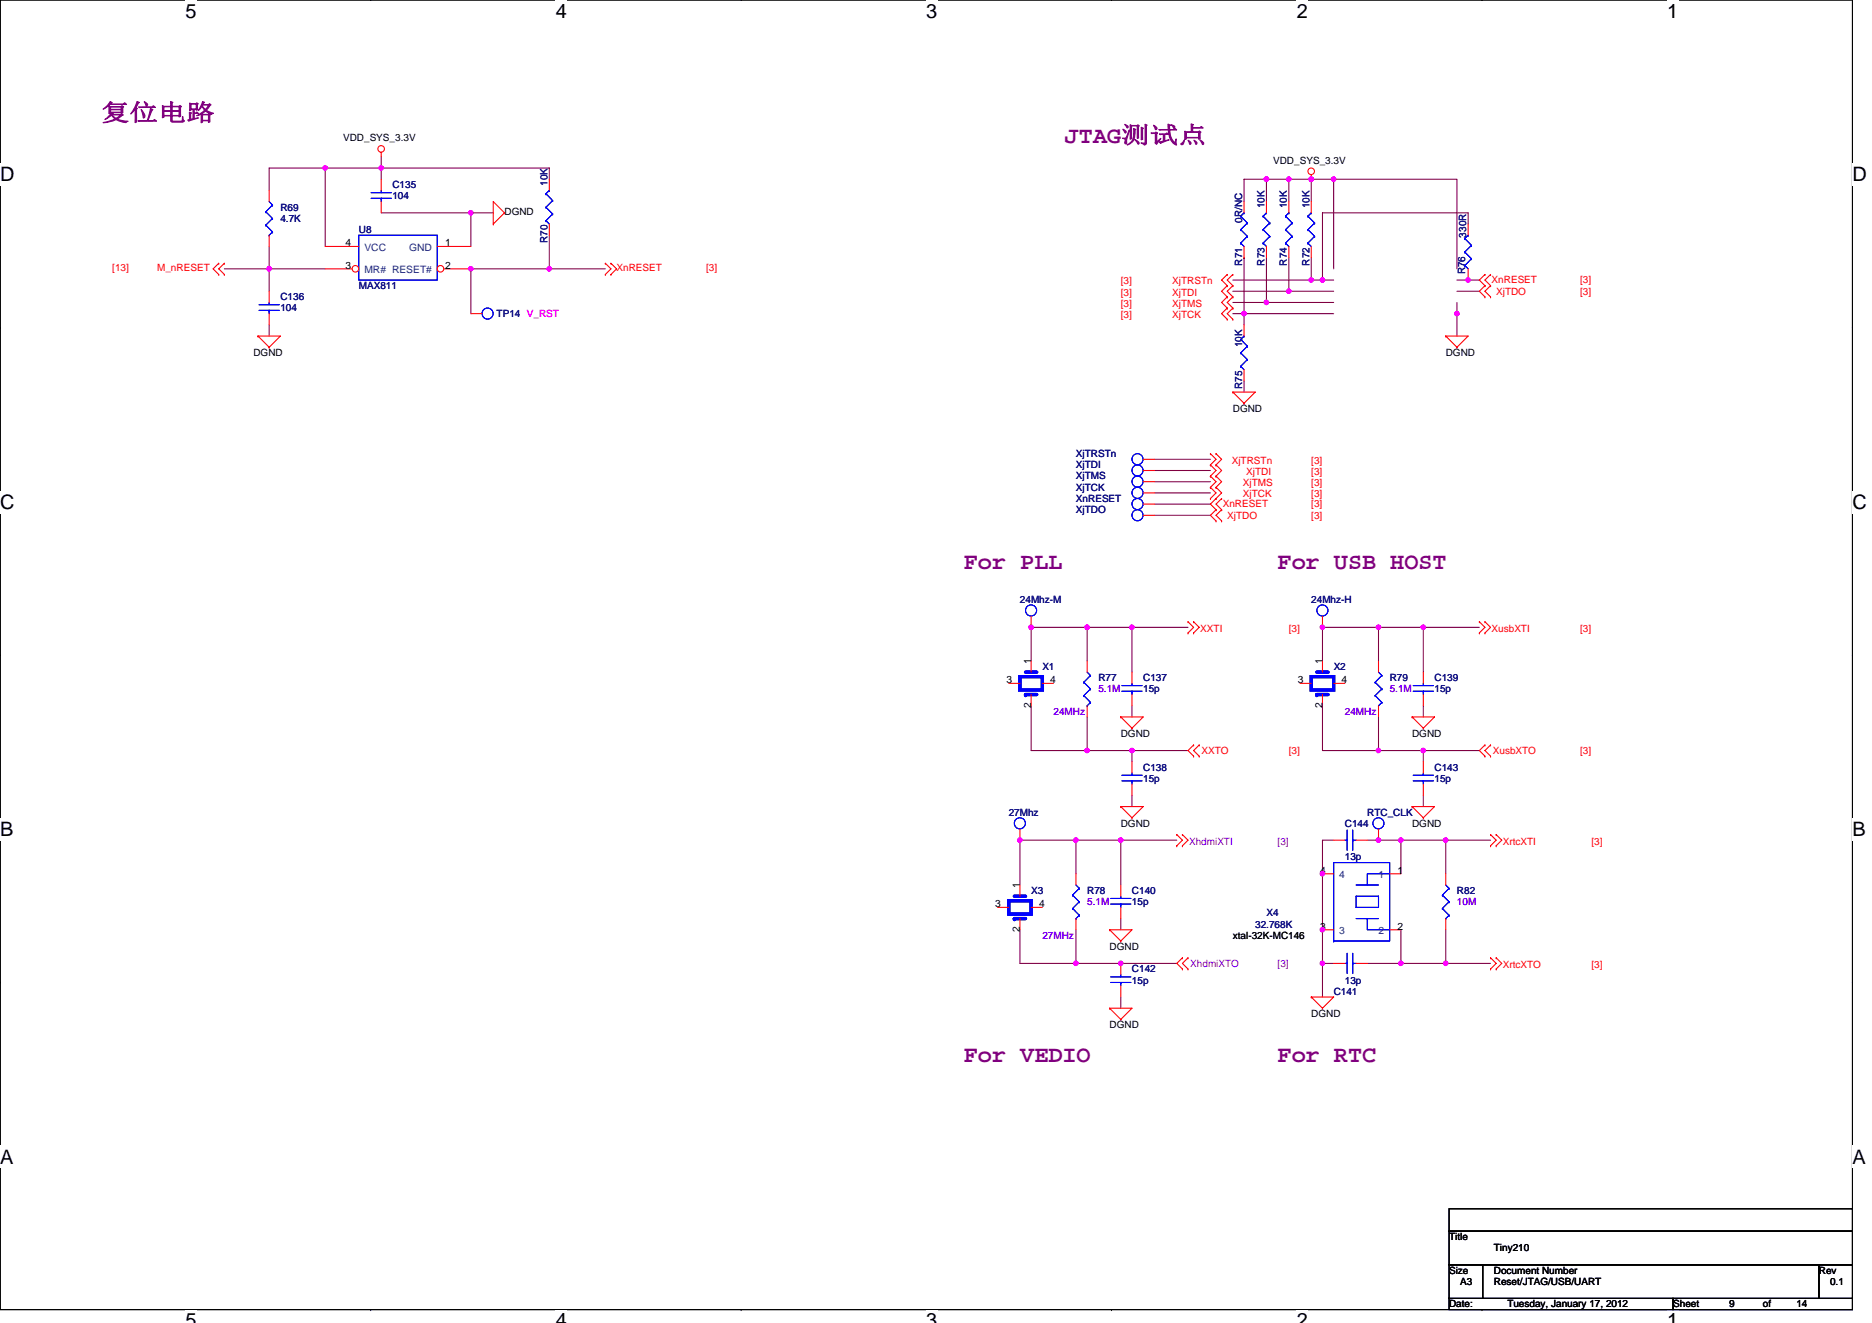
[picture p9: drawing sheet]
<svg xmlns="http://www.w3.org/2000/svg" width="297mm" height="210mm" viewBox="0 0 297 210" stroke-linecap="round" stroke-linejoin="round" font-family="sans-serif">
<path d="M0 0h293.9v207.9h-293.9z" fill="none" stroke="#000" stroke-width=".17"/>
<g fill="#fff">
<path d="M29.4 0h1.8v3.5h-1.8z"/>
<path d="M29.4 207.9h1.8v2h-1.8z"/>
</g>
<path d="M58.8 0h.1M58.8 207.9h.1" fill="none" stroke="#000" stroke-width=".17"/>
<g fill="#fff">
<path d="M88.2 0h1.8v3.5h-1.8z"/>
<path d="M88.2 207.9h1.8v2h-1.8z"/>
</g>
<path d="M117.6 0h.1M117.6 207.9h.1" fill="none" stroke="#000" stroke-width=".17"/>
<g fill="#fff">
<path d="M147 0h1.7v3.5h-1.7z"/>
<path d="M147 207.9h1.7v2h-1.7z"/>
</g>
<path d="M176.4 0h.1M176.4 207.9h.1" fill="none" stroke="#000" stroke-width=".17"/>
<g fill="#fff">
<path d="M205.8 0h1.7v3.5h-1.7z"/>
<path d="M205.8 207.9h1.7v2h-1.7z"/>
</g>
<path d="M235.2 0h.1M235.2 207.9h.1" fill="none" stroke="#000" stroke-width=".17"/>
<g fill="#fff">
<path d="M264.5 0h1.8v3.5h-1.8z"/>
<path d="M264.5 207.9h1.8v2h-1.8z"/>
<path d="M0 26h2.3v3.5h-2.3z"/>
<path d="M293.9 26h2.3v3.5h-2.3z"/>
<path d="M0 77.9h2.3v3.5h-2.3z"/>
<path d="M293.9 77.9h2.3v3.5h-2.3z"/>
</g>
<path d="M0 52h.1M293.9 52h.1" fill="none" stroke="#000" stroke-width=".17"/>
<g fill="#fff">
<path d="M0 129.9h2.1v3.5h-2.1z"/>
<path d="M293.9 129.9h2.1v3.5h-2.1z"/>
</g>
<path d="M0 103.9h.1M293.9 103.9h.1" fill="none" stroke="#000" stroke-width=".17"/>
<g fill="#fff">
<path d="M0 181.9h2.2v3.5h-2.2z"/>
<path d="M293.9 181.9h2.2v3.5h-2.2z"/>
</g>
<path d="M0 155.9h.1M293.9 155.9h.1M229.9 191.9h64v3.5h-64zM229.9 195.4h64v5.3h-64zM229.9 200.7h5.4v5.4h-5.4zM229.9 206.1h35.6v1.8h-35.6zM235.3 200.7h53.3v5.4h-53.3zM265.5 206.1h28.4v1.8h-28.4zM288.6 200.7h5.3v5.4h-5.3z" fill="none" stroke="#000" stroke-width=".17"/>
<g fill="none" stroke="#800040" stroke-width=".17">
<path d="M42.7 39.1v3.6M51.6 26.7h.1M51.6 26.7h-8.9v3.5M51.6 26.7v12.4M51.6 26.7h8.9M60.5 26.7v1.7M60.5 24.9v1.8M60.5 33.8h14.2M60.5 26.7h26.7v1.7M74.7 33.8h.1M74.7 33.8h3.6M74.7 33.8v5.3"/>
<path d="M87.2 37.3v5.4M201 28.4h-3.6v3.6M201 28.4h.1M201 28.4v3.6M201 28.4h10.6M204.5 28.4h.1M204.5 28.4v3.6M208.1 28.4h.1M208.1 28.4v3.6M211.6 28.4h19.6v14.3M211.6 28.4h.1M211.6 28.4v14.3"/>
<path d="M233 35.6v-1.8h-23.2v10.6M35.6 42.7h7.1M42.7 51.6v1.7M42.7 42.7h.1M42.7 42.7h8.9M42.7 42.7v3.5M87.2 42.7h8.9M87.2 42.7h.1M87.2 42.7h-12.5v7.1M195.6 46.2h8.9M195.6 48h5.4M195.6 49.8h1.8"/>
<path d="M195.6 44.4h12.5M197.4 40.9h.1M197.4 49.8v1.8M197.4 49.8h14.2M197.4 40.9v8.9M201 40.9v7.1M201 48h.1M201 48h10.6M204.5 40.9v5.3M204.5 46.2h.1M204.5 46.2h7.1M208.1 40.9v3.5"/>
<path d="M208.1 44.4h.1M208.1 44.4h1.7M209.8 44.4h1.8M231.2 48v1.8M231.2 46.2h3.5M231.2 44.4h1.8M231.2 49.8h.1M231.2 49.8v3.5M233 44.4h.1M233 44.4h1.7M183.2 72.9h8.9M183.2 74.7h8.9"/>
<path d="M183.2 76.5h8.9M183.2 78.2h8.9M197.4 60.5v1.7M163.6 99.6h.1M163.6 99.6v5.3M163.6 99.6h8.9M172.5 99.6h7.1M172.5 99.6h.1M172.5 99.6v5.3M179.6 99.6h.1M179.6 99.6v7.1M179.6 99.6h8.9"/>
<path d="M183.2 81.8h8.9M183.2 80h8.9M209.8 99.6h.1M209.8 99.6v5.3M209.8 99.6h8.9M218.7 99.6h7.1M218.7 99.6h.1M218.7 99.6v5.3M225.8 99.6v7.1M225.8 99.6h.1M225.8 99.6h8.9M163.6 112v7.1h8.9"/>
<path d="M172.5 113.8v5.3M172.5 119.1h.1M172.5 119.1h7.1M179.6 119.1v1.8M179.6 119.1h8.9M179.6 112v1.8M209.8 112v7.1h8.9M218.7 119.1h.1M218.7 113.8v5.3M218.7 119.1h7.1M225.8 119.1v1.8M225.8 119.1h8.9"/>
<path d="M225.8 112v1.8M161.8 133.3v7.2M161.8 133.3h.1M161.8 133.3h24.9M170.7 133.3h.1M170.7 133.3v5.4M177.8 133.3h.1M177.8 133.3v7.2M179.6 126.2v1.8M209.8 138.7h.1M209.8 138.7v19.5M211.6 133.3h-1.8v5.4"/>
<path d="M217 133.3h1.7M218.7 133.3h.1M218.7 133.3h3.6M222.3 133.3h7.1M222.3 133.3h.1M222.3 133.3v5.4M225.8 126.2v1.8M229.4 133.3h.1M229.4 133.3h7.1M229.4 133.3v5.4M161.8 147.6v5.3h8.9M170.7 152.9h16"/>
<path d="M170.7 147.6v5.3M170.7 152.9h.1M177.8 158.2v1.8M177.8 145.8v1.8M209.8 152.9h.1M209.8 147.6h.1M209.8 152.9h1.8M217 152.9h5.3M222.3 147.6v5.3M222.3 152.9h.1M222.3 152.9h7.1M229.4 147.6v5.3"/>
<path d="M229.4 152.9h7.1"/>
</g>
<g fill="#f0f" stroke="#f0f" stroke-width=".17">
<circle cx="74.7" cy="42.7" r=".35"/>
<circle cx="87.1" cy="42.7" r=".35"/>
<circle cx="51.6" cy="26.7" r=".35"/>
<circle cx="42.7" cy="42.7" r=".35"/>
<circle cx="60.5" cy="26.7" r=".35"/>
<circle cx="74.7" cy="33.8" r=".35"/>
<circle cx="200.9" cy="28.4" r=".35"/>
<circle cx="204.5" cy="28.4" r=".35"/>
<circle cx="208.1" cy="28.4" r=".35"/>
<circle cx="197.4" cy="49.8" r=".35"/>
<circle cx="232.9" cy="44.4" r=".35"/>
<circle cx="211.6" cy="28.4" r=".35"/>
<circle cx="231.2" cy="49.8" r=".35"/>
<circle cx="209.8" cy="44.4" r=".35"/>
<circle cx="208.1" cy="44.4" r=".35"/>
<circle cx="204.5" cy="46.2" r=".35"/>
<circle cx="200.9" cy="48" r=".35"/>
<circle cx="163.6" cy="99.6" r=".35"/>
<circle cx="172.5" cy="99.6" r=".35"/>
<circle cx="179.6" cy="119.1" r=".35"/>
<circle cx="172.5" cy="119.1" r=".35"/>
<circle cx="179.6" cy="99.6" r=".35"/>
<circle cx="209.8" cy="152.9" r=".35"/>
<circle cx="218.7" cy="133.3" r=".35"/>
<circle cx="209.8" cy="147.6" r=".35"/>
<circle cx="170.7" cy="133.3" r=".35"/>
<circle cx="177.8" cy="152.9" r=".35"/>
<circle cx="170.7" cy="152.9" r=".35"/>
<circle cx="177.8" cy="133.3" r=".35"/>
<circle cx="229.4" cy="152.9" r=".35"/>
<circle cx="222.3" cy="152.9" r=".35"/>
<circle cx="229.4" cy="133.3" r=".35"/>
<circle cx="161.8" cy="133.3" r=".35"/>
<circle cx="218.7" cy="99.6" r=".35"/>
<circle cx="209.8" cy="99.6" r=".35"/>
<circle cx="225.8" cy="99.6" r=".35"/>
<circle cx="225.8" cy="119.1" r=".35"/>
<circle cx="218.7" cy="119.1" r=".35"/>
<circle cx="222.3" cy="133.3" r=".35"/>
<circle cx="209.8" cy="138.7" r=".35"/>
</g>
<g fill="none" stroke="#f00" stroke-width=".17">
<path d="M51.6 39.1h5.3M60.5 24.2v.7M69.4 39.1h5.3M78.3 35.6h.1M80 33.8l-1.7-1.8v3.6M80 33.8h.1M80 33.8l-1.7 1.8M204.5 32v1.8M204.5 39.1v1.8M208.1 27.7v.7M208.1 32v1.8M208.1 39.1v1.8"/>
<path d="M34.7 43.6h.1M34.7 41.8h.1M34.7 41.8l-.9 .9 .9 .9M35.6 43.6h.1M35.6 41.8h.1M35.6 41.8l-.9 .9 .9 .9M40.9 53.3h3.6l-1.8 1.8M40.9 53.3h.1M40.9 53.3l1.8 1.8M42.7 55.1h.1M74.7 49.8h1.8M96.1 43.6h.1"/>
<path d="M96.1 41.8h.1M96.1 41.8l.8 .9-.8 .9M96.9 43.6h.1M96.9 41.8h.1M96.9 41.8l.9 .9-.9 .9M194.7 43.6h.1M194.7 45.3h.1M194.7 47.1h.1M194.7 48.9h.1M194.7 50.7h.1M194.7 43.6l-.9 .8 .9 .9M194.7 45.3l-.9 .9 .9 .9"/>
<path d="M194.7 47.1l-.9 .9 .9 .9M194.7 48.9l-.9 .9 .9 .9M195.6 43.6h.1M195.6 45.3h.1M195.6 47.1h.1M195.6 48.9h.1M195.6 50.7h.1M195.6 43.6l-.9 .8 .9 .9M195.6 45.3l-.9 .9 .9 .9M195.6 47.1l-.9 .9 .9 .9M195.6 48.9l-.9 .9 .9 .9M197.4 51.6v1.7"/>
<path d="M197.4 58.7v1.8M229.4 53.3h3.6l-1.8 1.8M229.4 53.3h.1M229.4 53.3l1.8 1.8M231.2 55.1h.1M235.6 45.3h.1M235.6 47.1h.1M235.6 43.6h.1M235.6 45.3l-.9 .9 .9 .9M235.6 43.6l-.9 .8 .9 .9M236.5 47.1h.1M236.5 45.3h.1"/>
<path d="M236.5 43.6h.1M236.5 45.3l-.9 .9 .9 .9M236.5 43.6l-.9 .8 .9 .9M181.4 74.7h1.8M192.1 72h.1M192.1 73.8h.1M192.1 75.6h.1M192.1 77.3h.1M192.1 79.1h.1M192.1 72l.9 .9-.9 .9M192.1 73.8l.9 .9-.9 .9M192.1 75.6l.9 .9-.9 .8"/>
<path d="M192.1 77.3l.9 .9-.9 .9M193 72h.1M193 73.8h.1M193 75.6h.1M193 77.3h.1M193 79.1h.1M193 72l.8 .9-.8 .9M193 73.8l.8 .9-.8 .9M193 75.6l.8 .9-.8 .8M193 77.3l.8 .9-1.7 1.8 .9 .9M193.8 79.1h.1M193.8 79.1l-.8 .9 .8 .9"/>
<path d="M195.6 62.2h3.6l-1.8 1.8M195.6 62.2h.1M195.6 62.2l1.8 1.8M197.4 64h.1M163.6 97.8v1.8M181.4 80h1.8M188.5 98.7h.1M188.5 98.7l.9 .9-.9 .9M189.4 98.7h.1M189.4 98.7l.9 .9-.9 .9M193 80.9h.1M193 82.7h.1"/>
<path d="M193 80.9l-.9 .9 .9 .9M193.8 82.7h.1M193.8 80.9h.1M193.8 80.9l-.8 .9 .8 .9M209.8 97.8v1.8M234.7 98.7h.1M234.7 98.7l.9 .9-.9 .9M235.6 98.7h.1M235.6 98.7l.9 .9-.9 .9M177.8 113.8h3.6l-1.8 1.8M177.8 113.8h.1M177.8 113.8l1.8 1.8"/>
<path d="M179.6 115.6h.1M188.5 100.5h.1M189.4 100.5h.1M189.4 118.2h.1M189.4 118.2l-.9 .9 .9 .9M190.3 118.2h.1M190.3 118.2l-.9 .9 .9 .9M206.3 108.5h1.8M209.8 104.9v1.8M209.8 110.2v1.8M211.6 108.5h1.8M224.1 113.8h3.5l-1.8 1.8"/>
<path d="M224.1 113.8h.1M224.1 113.8l1.7 1.8M225.8 115.6h.1M234.7 100.5h.1M235.6 118.2h.1M235.6 100.5h.1M235.6 118.2l-.9 .9 .9 .9M236.5 118.2h.1M236.5 118.2l-.9 .9 .9 .9M170.7 138.7v1.8M177.8 128h3.6l-1.8 1.8M177.8 128h.1"/>
<path d="M177.8 128l1.8 1.8M179.6 129.8h.1M179.6 120.9v1.8M179.6 124.5v1.7M186.7 132.5h.1M186.7 134.2h.1M186.7 132.5l.9 .8-.9 .9M187.6 132.5h.1M187.6 134.2h.1M187.6 132.5l.9 .8-.9 .9M189.4 120h.1M190.3 120h.1"/>
<path d="M211.6 133.3h1.8M215.2 133.3h1.8M218.7 131.6v1.7M224.1 128h3.5l-1.8 1.8M224.1 128h.1M224.1 128l1.7 1.8M225.8 129.8h.1M225.8 120.9v1.8M225.8 124.5v1.7M235.6 120h.1M236.5 120h.1M236.5 132.5h.1"/>
<path d="M236.5 134.2h.1M236.5 132.5l.9 .8-.9 .9M237.4 132.5h.1M237.4 134.2h.1M237.4 132.5l.9 .8-.9 .9M170.7 145.8v1.8M176.1 147.6h3.5l-1.8 1.8M176.1 147.6h.1M176.1 147.6l1.7 1.8M177.8 149.4h.1M187.6 152h.1M187.6 153.8h.1"/>
<path d="M187.6 152l-.9 .9 .9 .9M188.5 153.8h.1M188.5 152h.1M188.5 152l-.9 .9 .9 .9M208.1 158.2h3.5l-1.8 1.8M208.1 158.2h.1M208.1 158.2l1.7 1.8M211.6 152.9h1.8M215.2 152.9h1.8M236.5 152h.1M236.5 153.8h.1M236.5 152l.9 .9-.9 .9"/>
<path d="M237.4 152h.1M237.4 153.8h.1M237.4 152l.9 .9-.9 .9M176.1 160h3.5l-1.8 1.8M176.1 160h.1M176.1 160l1.7 1.8M177.8 161.8h.1M209.8 160h.1"/>
<circle cx="60.5" cy="23.6" r=".52"/>
<circle cx="208.1" cy="27.2" r=".52"/>
</g>
<g fill="none" stroke="#00f" stroke-width=".17">
<path d="M56.9 37.3h12.5v7.1h-12.5zM204 38.6h.1M204 36.4h.1M204 34.3h.1M204 38.6l.5 .5M204 36.4l1 1.1M204 34.3l1 1.1M204.5 33.8h.1M204.5 33.8l-.5 .5M205 37.5h.1M205 35.4h.1M205 37.5l-1 1.1"/>
<path d="M205 35.4l-1 1M207.5 38.6h.1M207.5 36.4h.1M207.5 34.3h.1M207.5 38.6l.6 .5M207.5 36.4l1.1 1.1M207.5 34.3l1.1 1.1M208.1 33.8h.1M208.1 33.8l-.6 .5M208.6 37.5h.1M208.6 35.4h.1M208.6 37.5l-1.1 1.1"/>
<path d="M208.6 35.4l-1.1 1M196.9 58.1h.1M196.9 56h.1M196.9 53.9h.1M196.9 58.1l.5 .6M196.9 56l1 1.1M196.9 53.9l1 1M197.4 53.3h.1M197.4 53.3l-.5 .6M197.9 57.1h.1M197.9 54.9h.1M197.9 57.1l-1 1"/>
<path d="M197.9 54.9l-1 1.1M178 123.9h3.2M178 123h3.2M179.6 122.7v.3M179.6 123.9h.1M179.6 123.9v.6M213.4 133.3h.4M213.8 131.7v3.3M214.6 131.7v3.3M214.6 133.3h.1M214.6 133.3h.6M224.2 123.9h3.3"/>
<path d="M224.2 123h3.3M225.8 122.7v.3M225.8 123.9h.1M225.8 123.9v.6M170.2 142.1h.1M170.2 144.2h.1M170.2 142.1l1.1 1M170.2 144.2l1.1 1.1M170.7 145.8h.1M170.7 140.5l.6 .5M171.3 141h.1M171.3 143.1h.1"/>
<path d="M171.3 145.3h.1M171.3 141l-1.1 1.1M171.3 143.1l-1.1 1.1M171.3 145.3l-.6 .5M213.4 152.9h.4M213.8 151.3v3.2M214.6 151.3v3.2M214.6 152.9h.1M214.6 152.9h.6"/>
<circle cx="77.4" cy="49.8" r=".88"/>
<circle cx="180.5" cy="80" r=".88"/>
<circle cx="180.5" cy="74.7" r=".88"/>
<circle cx="163.6" cy="96.9" r=".88"/>
<circle cx="209.8" cy="96.9" r=".88"/>
<circle cx="218.7" cy="130.7" r=".88"/>
</g>
<path d="M208.1 107.4h3.5v2.1h-3.5zM209 106.7h1.7M209 110.2h.1M209 110.2h1.7" fill="none" stroke="#00f" stroke-width=".53"/>
<circle cx="69.9" cy="42.7" r=".52" fill="#fff" stroke="#f00" stroke-width=".17"/>
<path d="M70.4 42.7h4.3" fill="none" stroke="#f00" stroke-width=".17"/>
<circle cx="56.4" cy="42.7" r=".52" fill="#fff" stroke="#f00" stroke-width=".17"/>
<g fill="none" stroke="#f00" stroke-width=".17">
<path d="M42.7 30.2v1.8M42.7 37.3v1.8M60.5 28.4v1.8M60.5 32v1.8M87.2 28.4v1.8M87.2 35.6v1.7M197.4 32v1.8M197.4 39.1v1.8M201 32v1.8M201 39.1v1.8M233 35.6v1.7M42.7 46.2v1.8"/>
<path d="M42.7 49.8v1.8M51.6 42.7h4.3M233 42.7v1.7M181.4 76.5h1.8M181.4 72.9h1.8M181.4 78.2h1.8M181.4 81.8h1.8M160.1 108.5h1.7M163.6 104.9v1.8M163.6 110.2v1.8M165.4 108.5h1.8M172.5 104.9v1.8"/>
<path d="M172.5 112v1.8M179.6 106.7v1.8M179.6 110.2v1.8M218.7 104.9v1.8M218.7 112v1.8M225.8 106.7v1.8M225.8 110.2v1.8M161.8 131.6v1.7M209.8 138.7h1.8M220.5 138.7h1.8M229.4 138.7v1.8M158.3 144h1.8"/>
<path d="M161.8 140.5v1.7M161.8 145.8v1.8M163.6 144h1.8M177.8 140.5v1.7M177.8 144v1.8M177.8 152.9v1.8M177.8 156.5v1.7M209.8 147.6h1.8M220.5 147.6h1.8M229.4 145.8v1.8"/>
</g>
<g fill="none" stroke="#00f" stroke-width=".17">
<path d="M42.2 33.6h.1M42.2 35.7h.1M42.2 33.6l1 1.1M42.2 35.7l1 1.1M42.7 37.3h.1M42.7 32l.5 .5M43.2 32.5h.1M43.2 34.7h.1M43.2 36.8h.1M43.2 32.5l-1 1.1M43.2 34.7l-1 1M43.2 36.8l-.5 .5"/>
<path d="M58.9 31.5h3.2M58.9 30.6h3.2M60.5 30.2v.4M60.5 31.5h.1M60.5 31.5v.5M86.6 35h.1M86.6 32.9h.1M86.6 30.8h.1M86.6 35l.6 .6M86.6 32.9l1.1 1.1M86.6 30.8l1.1 1M87.2 30.2h.1"/>
<path d="M87.2 30.2l-.6 .6M87.7 34h.1M87.7 31.8h.1M87.7 34l-1.1 1M87.7 31.8l-1.1 1.1M196.9 38.6h.1M196.9 36.4h.1M196.9 34.3h.1M196.9 38.6l.5 .5M196.9 36.4l1 1.1M196.9 34.3l1 1.1M197.4 33.8h.1"/>
<path d="M197.4 33.8l-.5 .5M197.9 37.5h.1M197.9 35.4h.1M197.9 37.5l-1 1.1M197.9 35.4l-1 1M200.4 38.6h.1M200.4 36.4h.1M200.4 34.3h.1M200.4 38.6l.6 .5M200.4 36.4l1.1 1.1M200.4 34.3l1.1 1.1M201 33.8h.1"/>
<path d="M201 33.8l-.6 .5M201.5 37.5h.1M201.5 35.4h.1M201.5 37.5l-1.1 1.1M201.5 35.4l-1.1 1M232.4 37.9h.1M232.4 37.9l1.1 1M233 37.3h.1M233 37.3l-.6 .6M233.5 38.9h.1M233.5 38.9l-1.1 1.1M41.1 49.3h3.2"/>
<path d="M41.1 48.4h3.2M42.7 48v.4M42.7 49.3h.1M42.7 49.3v.5M232.4 42.1h.1M232.4 40h.1M232.4 42.1l.6 .6M232.4 40l1.1 1.1M233.5 41.1h.1M233.5 41.1l-1.1 1M172 108.3h.1M172 110.4h.1"/>
<path d="M172 108.3l1 1M172 110.4l1 1.1M172.5 112h.1M172.5 106.7l.5 .5M173 107.2h.1M173 109.3h.1M173 111.5h.1M173 107.2l-1 1.1M173 109.3l-1 1.1M173 111.5l-.5 .5M178 109.7h3.2M178 108.8h3.2"/>
<path d="M179.6 108.5v.3M179.6 109.7h.1M179.6 109.7v.5M218.2 108.3h.1M218.2 110.4h.1M218.2 108.3l1.1 1M218.2 110.4l1.1 1.1M218.7 112h.1M218.7 106.7l.6 .5M219.3 107.2h.1M219.3 109.3h.1M219.3 111.5h.1"/>
<path d="M219.3 107.2l-1.1 1.1M219.3 109.3l-1.1 1.1M219.3 111.5l-.6 .5M224.2 109.7h3.3M224.2 108.8h3.3M225.8 108.5v.3M225.8 109.7h.1M225.8 109.7v.5M211.6 136.9h8.9v12.5h-8.9zM220.5 138.7h-3.5v1.8M176.2 155.9h3.2M176.2 155h3.2"/>
<path d="M176.2 143.5h3.2M176.2 142.6h3.2M177.8 154.7v.3M177.8 155.9h.1M177.8 142.2v.4M177.8 143.5h.1M177.8 143.5v.5M177.8 155.9v.6M211.6 149.4h.1M215.2 145.8h3.5M215.2 142.2h3.5v1.8h-3.5zM215.2 140.5h3.5"/>
<path d="M217 145.8v1.8h3.5M228.9 142.1h.1M228.9 144.2h.1M228.9 142.1l1 1M228.9 144.2l1 1.1M229.4 145.8h.1M229.4 140.5l.5 .5M229.9 141h.1M229.9 143.1h.1M229.9 145.3h.1M229.9 141l-1 1.1M229.9 143.1l-1 1.1"/>
<path d="M229.9 145.3l-.5 .5"/>
<circle cx="180.5" cy="72.9" r=".88"/>
<circle cx="180.5" cy="76.4" r=".88"/>
<circle cx="180.5" cy="78.2" r=".88"/>
<circle cx="180.5" cy="81.8" r=".88"/>
<circle cx="161.8" cy="130.7" r=".88"/>
</g>
<path d="M161.8 107.4h3.6v2.1h-3.6zM162.7 106.7h1.8M162.7 110.2h.1M162.7 110.2h1.8M160.1 143h3.5v2.1h-3.5zM160.9 142.2h1.8M160.9 145.8h.1M160.9 145.8h1.8" fill="none" stroke="#00f" stroke-width=".53"/>
<g fill="#f0f" stroke="#f0f" stroke-width=".17">
<circle cx="74.7" cy="42.7" r=".35"/>
<circle cx="87.1" cy="42.7" r=".35"/>
<circle cx="51.6" cy="26.7" r=".35"/>
<circle cx="42.7" cy="42.7" r=".35"/>
<circle cx="60.5" cy="26.7" r=".35"/>
<circle cx="74.7" cy="33.8" r=".35"/>
<circle cx="200.9" cy="28.4" r=".35"/>
<circle cx="204.5" cy="28.4" r=".35"/>
<circle cx="208.1" cy="28.4" r=".35"/>
<circle cx="197.4" cy="49.8" r=".35"/>
<circle cx="232.9" cy="44.4" r=".35"/>
<circle cx="211.6" cy="28.4" r=".35"/>
<circle cx="231.2" cy="49.8" r=".35"/>
<circle cx="209.8" cy="44.4" r=".35"/>
<circle cx="208.1" cy="44.4" r=".35"/>
<circle cx="204.5" cy="46.2" r=".35"/>
<circle cx="200.9" cy="48" r=".35"/>
<circle cx="163.6" cy="99.6" r=".35"/>
<circle cx="172.5" cy="99.6" r=".35"/>
<circle cx="179.6" cy="119.1" r=".35"/>
<circle cx="172.5" cy="119.1" r=".35"/>
<circle cx="179.6" cy="99.6" r=".35"/>
<circle cx="209.8" cy="152.9" r=".35"/>
<circle cx="218.7" cy="133.3" r=".35"/>
<circle cx="209.8" cy="147.6" r=".35"/>
<circle cx="170.7" cy="133.3" r=".35"/>
<circle cx="177.8" cy="152.9" r=".35"/>
<circle cx="170.7" cy="152.9" r=".35"/>
<circle cx="177.8" cy="133.3" r=".35"/>
<circle cx="229.4" cy="152.9" r=".35"/>
<circle cx="222.3" cy="152.9" r=".35"/>
<circle cx="229.4" cy="133.3" r=".35"/>
<circle cx="161.8" cy="133.3" r=".35"/>
<circle cx="218.7" cy="99.6" r=".35"/>
<circle cx="209.8" cy="99.6" r=".35"/>
<circle cx="225.8" cy="99.6" r=".35"/>
<circle cx="225.8" cy="119.1" r=".35"/>
<circle cx="218.7" cy="119.1" r=".35"/>
<circle cx="222.3" cy="133.3" r=".35"/>
<circle cx="209.8" cy="138.7" r=".35"/>
</g>
<g font-size="3.7" fill="#800080">
<text x="16" y="19.1">复位电路</text>
<text x="168.9" y="22.7">JTAG测试点</text>
<text x="152.9" y="90.3">For PLL</text>
<text x="202.7" y="90.3">For USB HOST</text>
<text x="152.9" y="168.5">For VEDIO</text>
<text x="202.7" y="168.5">For RTC</text>
</g>
<g font-size="3.2">
<text x="29.4" y="2.8">5</text>
<text x="88.2" y="2.8">4</text>
<text x="147" y="2.8">3</text>
<text x="205.8" y="2.8">2</text>
<text x="264.5" y="2.8">1</text>
<text x="0" y="28.8">D</text>
<text x="293.9" y="28.8">D</text>
<text x="0" y="80.8">C</text>
<text x="293.9" y="80.8">C</text>
<text x="0" y="132.7">B</text>
<text x="293.9" y="132.7">B</text>
<text x="0" y="184.7">A</text>
<text x="293.9" y="184.7">A</text>
<text x="29.4" y="210.7">5</text>
<text x="88.2" y="210.7">4</text>
<text x="147" y="210.7">3</text>
<text x="205.8" y="210.7">2</text>
<text x="264.5" y="210.7">1</text>
</g>
<g font-size="1.6">
<text x="54.4" y="22.4">VDD_SYS_3.3V</text>
<text x="202" y="26">VDD_SYS_3.3V</text>
<text x="80" y="34.1">DGND</text>
<text x="54.8" y="39.1">4</text>
<text x="70.6" y="39.1">1</text>
<text x="54.8" y="42.7">3</text>
<text x="70.6" y="42.7">2</text>
<text x="40.2" y="56.5">DGND</text>
<text x="229.4" y="56.5">DGND</text>
<text x="195.6" y="65.4">DGND</text>
<text x="163.6" y="105.4" transform="rotate(-90 163.6 105.4)">1</text>
<text x="209.8" y="105.4" transform="rotate(-90 209.8 105.4)">1</text>
<text x="159.7" y="108.4">3</text>
<text x="163.6" y="112.4" transform="rotate(-90 163.6 112.4)">2</text>
<text x="166.6" y="108.4">4</text>
<text x="205.9" y="108.4">3</text>
<text x="209.8" y="112.4" transform="rotate(-90 209.8 112.4)">2</text>
<text x="212.9" y="108.4">4</text>
<text x="177.8" y="117">DGND</text>
<text x="224.1" y="117">DGND</text>
<text x="177.8" y="131.2">DGND</text>
<text x="224.1" y="131.2">DGND</text>
<text x="157.9" y="144">3</text>
<text x="161.8" y="141" transform="rotate(-90 161.8 141)">1</text>
<text x="164.9" y="144">4</text>
<text x="209.5" y="138.7">4</text>
<text x="221.8" y="138.7">1</text>
<text x="161.8" y="148" transform="rotate(-90 161.8 148)">2</text>
<text x="195.6" y="149">xtal-32K-MC146</text>
<text x="209.5" y="147.6">3</text>
<text x="221.8" y="147.6">2</text>
<text x="176.1" y="150.8">DGND</text>
<text x="208.1" y="161.4">DGND</text>
<text x="176.1" y="163.2">DGND</text>
<text x="229.9" y="196.8">Title</text>
<text x="229.9" y="202.2">Size</text>
<text x="231.7" y="203.9">A3</text>
<text x="237" y="202.2">Document Number</text>
<text x="237" y="203.9">Reset/JTAG/USB/UART</text>
<text x="237" y="198.6">Tiny210</text>
<text x="288.6" y="202.2">Rev</text>
<text x="290.4" y="203.9">0.1</text>
<text x="229.9" y="207.5">Date:</text>
<text x="239.2" y="207.5">Tuesday, January 17, 2012</text>
<text x="265.5" y="207.5">Sheet</text>
<text x="274.4" y="207.5">9</text>
<text x="279.7" y="207.5">of</text>
<text x="285" y="207.5">14</text>
</g>
<g font-size="1.6" fill="#000080">
<text x="62.3" y="29.9">C135</text>
<text x="86.9" y="29.5" transform="rotate(-90 86.9 29.5)">10K</text>
<text x="44.5" y="33.4">R69</text>
<text x="44.5" y="35.2">4.7K</text>
<text x="62.3" y="31.6">104</text>
<text x="197.1" y="35.4" transform="rotate(-90 197.1 35.4)">0R/NC</text>
<text x="200.7" y="33.1" transform="rotate(-90 200.7 33.1)">10K</text>
<text x="204.2" y="33.1" transform="rotate(-90 204.2 33.1)">10K</text>
<text x="207.8" y="33.1" transform="rotate(-90 207.8 33.1)">10K</text>
<text x="56.9" y="37">U8</text>
<text x="86.9" y="38.6" transform="rotate(-90 86.9 38.6)">R70</text>
<text x="232.7" y="37.7" transform="rotate(-90 232.7 37.7)">330R</text>
<text x="44.5" y="47.6">C136</text>
<text x="56.9" y="45.9">MAX811</text>
<text x="197.1" y="42.1" transform="rotate(-90 197.1 42.1)">R71</text>
<text x="200.7" y="42.1" transform="rotate(-90 200.7 42.1)">R73</text>
<text x="204.2" y="42.1" transform="rotate(-90 204.2 42.1)">R74</text>
<text x="207.8" y="42.1" transform="rotate(-90 207.8 42.1)">R72</text>
<text x="232.5" y="43.6" transform="rotate(-90 232.5 43.6)">R76</text>
<text x="44.5" y="49.4">104</text>
<text x="78.8" y="50.3">TP14 V_RST</text>
<text x="197.1" y="55.1" transform="rotate(-90 197.1 55.1)">10K</text>
<text x="197.1" y="61.7" transform="rotate(-90 197.1 61.7)">R75</text>
<text x="170.7" y="74.3">XjTDI</text>
<text x="170.7" y="76.1">XjTMS</text>
<text x="170.7" y="72.5">XjTRSTn</text>
<text x="170.7" y="77.9">XjTCK</text>
<text x="170.7" y="79.7">XnRESET</text>
<text x="170.7" y="81.4">XjTDO</text>
<text x="161.8" y="95.7">24Mhz-M</text>
<text x="208.1" y="95.7">24Mhz-H</text>
<text x="165.4" y="106.3">X1</text>
<text x="211.6" y="106.3">X2</text>
<text x="174.3" y="108.1">R77</text>
<text x="181.4" y="108.1">C137</text>
<text x="181.4" y="109.9">15p</text>
<text x="220.5" y="108.1">R79</text>
<text x="227.6" y="108.1">C139</text>
<text x="227.6" y="109.9">15p</text>
<text x="181.4" y="122.3">C138</text>
<text x="181.4" y="124.1">15p</text>
<text x="227.6" y="122.3">C143</text>
<text x="227.6" y="124.1">15p</text>
<text x="160.1" y="129.4">27Mhz</text>
<text x="213.4" y="131.2">C144</text>
<text x="217" y="129.4">RTC_CLK</text>
<text x="213.4" y="136.5">13p</text>
<text x="163.6" y="141.9">X3</text>
<text x="172.5" y="141.9">R78</text>
<text x="179.6" y="141.9">C140</text>
<text x="179.6" y="143.7">15p</text>
<text x="231.2" y="141.9">R82</text>
<text x="199.2" y="147.2">32.768K</text>
<text x="201" y="145.4">X4</text>
<text x="179.6" y="154.3">C142</text>
<text x="179.6" y="156.1">15p</text>
<text x="211.6" y="157.9">C141</text>
<text x="213.4" y="156.1">13p</text>
</g>
<g font-size="1.6" fill="#004080">
<text x="57.8" y="39.8">VCC</text>
<text x="64.9" y="39.8">GND</text>
<text x="57.8" y="43.4">MR# RESET#</text>
<text x="212.5" y="139.4">4</text>
<text x="218.7" y="139.4">1</text>
<text x="212.5" y="148.3">3</text>
<text x="218.7" y="148.3">2</text>
</g>
<g font-size="1.6" fill="#f00">
<text x="17.8" y="43">[13]</text>
<text x="24.9" y="43">M_nRESET</text>
<text x="97.8" y="43">XnRESET</text>
<text x="112.1" y="43">[3]</text>
<text x="177.8" y="45.1">[3]</text>
<text x="177.8" y="46.9">[3]</text>
<text x="186" y="45.1">XjTRSTn</text>
<text x="186" y="46.9">XjTDI</text>
<text x="236.7" y="45">XnRESET</text>
<text x="237.4" y="46.8">XjTDO</text>
<text x="250.7" y="45">[3]</text>
<text x="250.7" y="46.8">[3]</text>
<text x="177.8" y="48.7">[3]</text>
<text x="177.8" y="50.5">[3]</text>
<text x="186" y="48.7">XjTMS</text>
<text x="186" y="50.5">XjTCK</text>
<text x="195.4" y="73.6">XjTRSTn</text>
<text x="197.2" y="77.2">XjTMS</text>
<text x="197.8" y="75.4">XjTDI</text>
<text x="208.1" y="73.6">[3]</text>
<text x="208.1" y="77.2">[3]</text>
<text x="208.1" y="75.4">[3]</text>
<text x="194" y="80.5">XnRESET</text>
<text x="194.7" y="82.3">XjTDO</text>
<text x="197.2" y="78.9">XjTCK</text>
<text x="208.1" y="78.9">[3]</text>
<text x="208.1" y="80.5">[3]</text>
<text x="208.1" y="82.3">[3]</text>
<text x="190.5" y="100.3">XXTI</text>
<text x="204.5" y="100.3">[3]</text>
<text x="236.7" y="100.3">XusbXTI</text>
<text x="250.7" y="100.3">[3]</text>
<text x="190.6" y="119.7">XXTO</text>
<text x="204.5" y="119.7">[3]</text>
<text x="236.9" y="119.7">XusbXTO</text>
<text x="250.7" y="119.7">[3]</text>
<text x="238.5" y="134">XrtcXTI</text>
<text x="252.5" y="134">[3]</text>
<text x="238.5" y="153.6">XrtcXTO</text>
<text x="252.5" y="153.6">[3]</text>
</g>
<g font-size="1.6" fill="#8000ff">
<text x="167.2" y="113.4">24MHz</text>
<text x="174.3" y="109.9">5.1M</text>
<text x="213.4" y="113.4">24MHz</text>
<text x="220.5" y="109.9">5.1M</text>
<text x="188.7" y="134">XhdmiXTI</text>
<text x="202.7" y="134">[3]</text>
<text x="172.5" y="143.7">5.1M</text>
<text x="231.2" y="143.7">10M</text>
<text x="165.4" y="149">27MHz</text>
<text x="188.9" y="153.4">XhdmiXTO</text>
<text x="202.7" y="153.4">[3]</text>
</g>
</svg>
